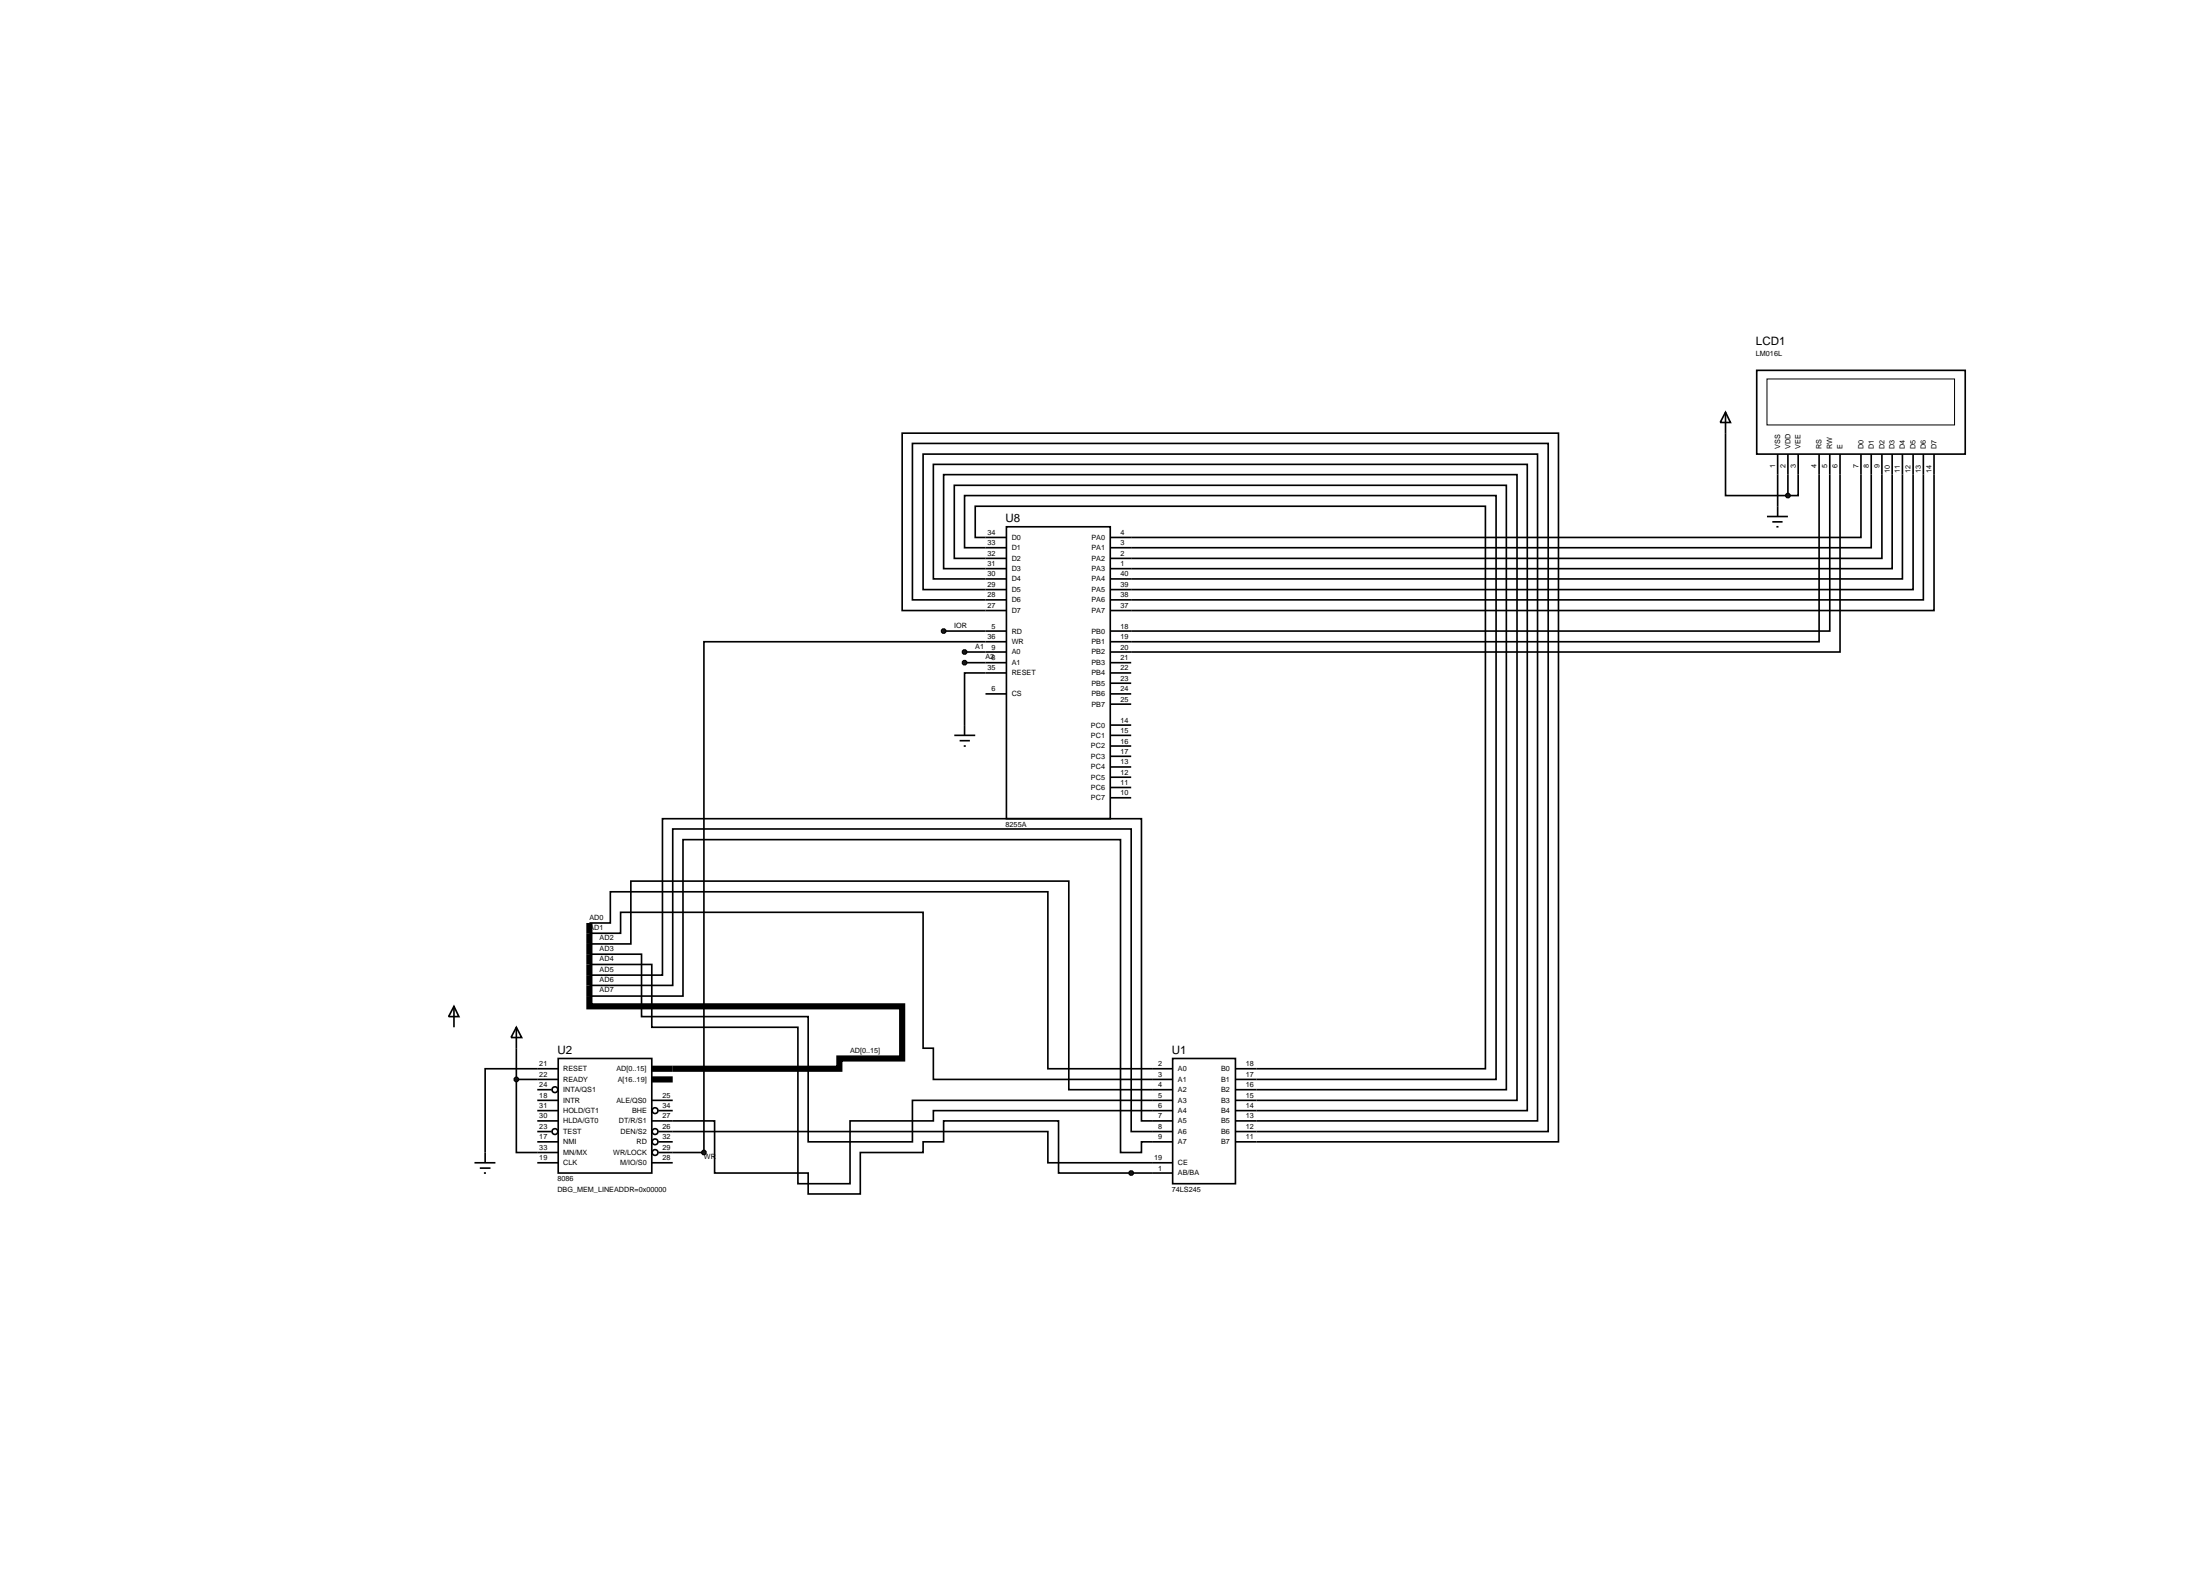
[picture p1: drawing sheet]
<svg xmlns="http://www.w3.org/2000/svg" width="536mm" height="384mm" viewBox="0 0 536 384" stroke-linecap="round" stroke-linejoin="round" font-family="sans-serif">
<path d="M143.6 224.8v20.3h76.2v12.7h-15.3v2.5h-45.7M158.8 262.9h5.1" fill="none" stroke="#000" stroke-width="1.5" stroke-linecap="butt"/>
<g fill="none" stroke="#000" stroke-width=".4">
<path d="M420.4 105.5v15.2h15.2M433.1 115.6v7.7M435.6 115.6v5.1M438.1 115.6v5.1h-2.5M443.2 115.6v40.7h-167.6M445.8 115.6v38.1h-170.2M448.3 115.6v43.2h-172.7M453.4 115.6v15.3h-177.8M455.9 115.6v17.8h-180.3M458.5 115.6v20.4h-182.9M461 115.6v22.9h-185.4M463.5 115.6v25.4h-187.9"/>
<path d="M466.1 115.6v28h-190.5M468.6 115.6v30.5h-193M471.2 115.6v33.1h-195.6M240.1 130.9h-2.5v-7.6h124.3v137h-55.8M240.1 133.4h-5.1v-12.7h129.5v142.2h-58.4M240.1 136h-7.6v-17.8h134.5v147.2h-60.9M240.1 138.5h-10.2v-22.9h139.7v152.4h-63.5M229.9 153.7h10.2M235 158.8h5.1M240.1 141h-12.7v-27.9h144.7v157.4h-66M240.1 143.6h-15.2v-33h149.7v162.4h-68.5M240.1 146.1h-17.8v-38.1h154.9v167.6h-71.1"/>
<path d="M240.1 148.7h-20.3v-43.2h159.9v172.6h-73.6M240.1 156.3h-68.6v124.4h-11.1M235 161.4h5.1M240.1 163.9h-5.1v12.7M143.6 224.8h5.1v-7.6h106.6v43.1h25.4M143.6 227.3h7.6v-5.1h73.7v33.1h2.5v7.6h53.3M143.6 229.9h10.1v-15.3h106.7v50.8h20.3M143.6 232.4h12.7v15.2h40.6v30.5h25.4v-10.1h58.4M143.6 234.9h15.2v15.3h35.6v38.1h12.7v-15.3h20.3v-2.5h53.3M143.6 237.5h17.8v-38.1h116.7v73.6h2.6M125.8 250.2l1.3 2.5h-2.6zM125.8 250.2v12.7"/>
<path d="M136 257.8h22.8v27.9h-22.8zM143.6 240h20.3v-38.1h111.7v73.7h5.1M143.6 242.6h22.8v-38.1h106.6v76.2h5.1v-2.6h2.6M125.8 262.9v17.8h10.2M125.8 262.9h10.2M130.9 268h5.1M130.9 278.1h5.1M130.9 270.5h5.1M130.9 273h5.1M130.9 265.4h3.5M130.9 275.6h3.5M136 260.3h-17.8v20.4"/>
<path d="M158.8 273h15.3v12.7h22.8v5.1h12.7v-10.1h15.3v-2.6h5v-5.1h28v12.7h22.8M158.8 268h5.1M160.4 275.6h94.9v7.6h25.4M160.4 278.1h3.5M160.4 270.5h3.5M130.9 283.2h5.1M158.8 283.2h5.1"/>
<circle cx="135.2" cy="265.4" r=".7"/>
<circle cx="135.2" cy="275.6" r=".7"/>
<circle cx="159.6" cy="278.1" r=".7"/>
<circle cx="159.6" cy="270.5" r=".7"/>
<circle cx="159.6" cy="275.6" r=".7"/>
<circle cx="159.6" cy="280.7" r=".7"/>
</g>
<path d="M125.4 262.6l.4-.2-.5 .5zM125.8 262.4l.3 .1 .2 .4zM126.3 262.9l-.1 .3-.4 .2zM125.3 262.9l.5 .5-.4-.2z" fill="#004000" stroke="#000" stroke-width=".4"/>
<path d="M125.3 262.9l.5-.5 .5 .5-.5 .5z" fill="#004000"/>
<g fill="none" stroke="#000" stroke-width=".4">
<path d="M240.1 130.9h5.1M240.1 133.4h5.1M240.1 136h5.1M240.1 138.5h5.1M245.2 128.3h25.3v71.1h-25.3zM270.5 130.9h5.1M270.5 133.4h5.1M270.5 136h5.1M270.5 138.5h5.1M240.1 141h5.1M240.1 143.6h5.1M240.1 146.1h5.1"/>
<path d="M240.1 148.7h5.1M240.1 153.7h5.1M240.1 156.3h5.1M240.1 158.8h5.1M270.5 141h5.1M270.5 143.6h5.1M270.5 146.1h5.1M270.5 148.7h5.1M270.5 153.7h5.1M270.5 156.3h5.1M270.5 158.8h5.1M240.1 161.4h5.1"/>
<path d="M240.1 163.9h5.1M240.1 169h5.1M270.5 161.4h5.1M270.5 163.9h5.1M270.5 169h5.1M270.5 166.4h5.1M270.5 171.5h5.1M270.5 176.6h5.1M270.5 179.1h5.1M270.5 181.7h5.1M270.5 184.2h5.1M270.5 186.8h5.1"/>
<path d="M270.5 189.3h5.1M270.5 191.8h5.1M270.5 194.3h5.1M110.6 245.1l1.2 2.5h-2.5zM110.6 245.1v5.1M285.7 257.8h15.3v30.5h-15.3zM280.7 260.3h5M280.7 262.9h5M280.7 265.4h5M280.7 268h5M280.7 270.5h5M280.7 273h5"/>
<path d="M280.7 275.6h5M280.7 278.1h5M301 260.3h5.1M301 262.9h5.1M301 265.4h5.1M301 268h5.1M301 270.5h5.1M301 273h5.1M301 275.6h5.1M301 278.1h5.1M115.6 283.2h5.1M116.9 284.5h2.6"/>
<path d="M117.9 285.7h.5M118.2 280.7v2.5M280.7 283.2h5M280.7 285.7h5"/>
</g>
<g fill="#004000" stroke="#000" stroke-width=".4">
<path d="M234.6 161.1l.4-.2-.5 .5zM235 160.9l.4 .2 .1 .3zM235.5 161.4l-.1 .3-.4 .2zM234.5 161.4l.5 .5-.3-.1z"/>
<path d="M234.6 158.5l.4-.2-.5 .5zM235 158.3l.4 .2 .1 .3zM235.5 158.8l-.1 .3-.4 .2zM234.5 158.8l.5 .5-.3-.1z"/>
</g>
<g fill="#004000">
<path d="M234.5 161.4l.5-.5 .5 .5-.5 .5z"/>
<path d="M234.5 158.8l.5-.5 .5 .5-.5 .5z"/>
</g>
<path d="M232.5 179.1h5.1M235 176.6v2.5M233.8 180.4h2.5M234.8 181.7h.5" fill="none" stroke="#000" stroke-width=".4"/>
<g fill="#004000" stroke="#000" stroke-width=".4">
<path d="M171.1 280.4l.4-.2-.5 .5zM171.5 280.2l.3 .1 .2 .4zM172 280.7l-.1 .3-.4 .2zM171 280.7l.5 .5-.3-.1z"/>
<path d="M229.6 153.3l.3-.1-.5 .5zM229.9 153.2l.3 .1 .2 .4zM230.4 153.7l-.1 .3-.4 .2zM229.4 153.7l.5 .5-.4-.2z"/>
<path d="M275.2 285.4l.4-.2-.5 .5zM275.6 285.2l.3 .1 .2 .4zM276.1 285.7l-.1 .3-.4 .2zM275.1 285.7l.5 .5-.4-.2z"/>
</g>
<g fill="#004000">
<path d="M171 280.7l.5-.5 .5 .5-.5 .5z"/>
<path d="M229.4 153.7l.5-.5 .5 .5-.5 .5z"/>
<path d="M275.1 285.7l.5-.5 .5 .5-.5 .5z"/>
</g>
<g fill="none" stroke="#000" stroke-width=".4">
<path d="M428 90.2h50.8v20.4h-50.8zM420.4 100.4l1.2 2.5h-2.5zM420.4 100.4v5.1M433.1 110.6v5M435.6 110.6v5M438.1 110.6v5M443.2 110.6v5M445.8 110.6v5M448.3 110.6v5M453.4 110.6v5M455.9 110.6v5M458.5 110.6v5"/>
<path d="M461 110.6v5M463.5 110.6v5M466.1 110.6v5M468.6 110.6v5M471.2 110.6v5M430.5 125.8h5.1M431.8 127.1h2.5M432.8 128.3h.5M433.1 123.3v2.5"/>
</g>
<path d="M430.5 92.3h45.7v11.2h-45.7z" fill="none" stroke="#000" stroke-width=".24"/>
<path d="M435.3 120.3l.3-.1-.5 .5zM435.6 120.2l.4 .2 .1 .3zM436.1 120.7l-.1 .3-.4 .2zM435.1 120.7l.5 .5-.3-.1z" fill="#004000" stroke="#000" stroke-width=".4"/>
<path d="M435.1 120.7l.5-.5 .5 .5-.5 .5z" fill="#004000"/>
<g font-size="2.8">
<text x="427.8" y="84">LCD1</text>
<text x="245" y="127.2">U8</text>
<text x="135.8" y="256.7">U2</text>
<text x="285.5" y="256.7">U1</text>
</g>
<g font-size="1.8">
<text x="427.8" y="86.8">LM016L</text>
<text x="433.7" y="109.3" transform="rotate(-90 433.7 109.3)">VSS</text>
<text x="436.2" y="109.3" transform="rotate(-90 436.2 109.3)">VDD</text>
<text x="438.7" y="109.3" transform="rotate(-90 438.7 109.3)">VEE</text>
<text x="443.8" y="109.3" transform="rotate(-90 443.8 109.3)">RS</text>
<text x="446.4" y="109.3" transform="rotate(-90 446.4 109.3)">RW</text>
<text x="448.9" y="109.3" transform="rotate(-90 448.9 109.3)">E</text>
<text x="454" y="109.3" transform="rotate(-90 454 109.3)">D0</text>
<text x="456.5" y="109.3" transform="rotate(-90 456.5 109.3)">D1</text>
<text x="459.1" y="109.3" transform="rotate(-90 459.1 109.3)">D2</text>
<text x="461.6" y="109.3" transform="rotate(-90 461.6 109.3)">D3</text>
<text x="464.1" y="109.3" transform="rotate(-90 464.1 109.3)">D4</text>
<text x="466.7" y="109.3" transform="rotate(-90 466.7 109.3)">D5</text>
<text x="469.2" y="109.3" transform="rotate(-90 469.2 109.3)">D6</text>
<text x="471.8" y="109.3" transform="rotate(-90 471.8 109.3)">D7</text>
<text x="432.5" y="114.1" transform="rotate(-90 432.5 114.1)">1</text>
<text x="435" y="114.1" transform="rotate(-90 435 114.1)">2</text>
<text x="437.5" y="114.1" transform="rotate(-90 437.5 114.1)">3</text>
<text x="442.6" y="114.1" transform="rotate(-90 442.6 114.1)">4</text>
<text x="445.2" y="114.1" transform="rotate(-90 445.2 114.1)">5</text>
<text x="447.7" y="114.1" transform="rotate(-90 447.7 114.1)">6</text>
<text x="452.8" y="114.1" transform="rotate(-90 452.8 114.1)">7</text>
<text x="455.3" y="114.1" transform="rotate(-90 455.3 114.1)">8</text>
<text x="457.9" y="114.1" transform="rotate(-90 457.9 114.1)">9</text>
<text x="460.4" y="115.1" transform="rotate(-90 460.4 115.1)">10</text>
<text x="462.9" y="115.1" transform="rotate(-90 462.9 115.1)">11</text>
<text x="465.5" y="115.1" transform="rotate(-90 465.5 115.1)">12</text>
<text x="468" y="115.1" transform="rotate(-90 468 115.1)">13</text>
<text x="470.6" y="115.1" transform="rotate(-90 470.6 115.1)">14</text>
<text x="240.6" y="130.3">34</text>
<text x="246.5" y="131.5">D0</text>
<text x="265.9" y="131.5">PA0</text>
<text x="273" y="130.3">4</text>
<text x="240.6" y="132.8">33</text>
<text x="240.6" y="135.4">32</text>
<text x="240.6" y="137.9">31</text>
<text x="246.5" y="134">D1</text>
<text x="246.5" y="136.6">D2</text>
<text x="265.9" y="134">PA1</text>
<text x="265.9" y="136.6">PA2</text>
<text x="273" y="132.8">3</text>
<text x="273" y="135.4">2</text>
<text x="273" y="137.9">1</text>
<text x="240.6" y="140.4">30</text>
<text x="240.6" y="143">29</text>
<text x="246.5" y="139.1">D3</text>
<text x="246.5" y="141.6">D4</text>
<text x="265.9" y="139.1">PA3</text>
<text x="265.9" y="141.6">PA4</text>
<text x="273" y="140.4">40</text>
<text x="273" y="143">39</text>
<text x="240.6" y="145.5">28</text>
<text x="240.6" y="148.1">27</text>
<text x="246.5" y="144.2">D5</text>
<text x="246.5" y="146.7">D6</text>
<text x="246.5" y="149.3">D7</text>
<text x="265.9" y="144.2">PA5</text>
<text x="265.9" y="146.7">PA6</text>
<text x="265.9" y="149.3">PA7</text>
<text x="273" y="145.5">38</text>
<text x="273" y="148.1">37</text>
<text x="232.5" y="152.9">IOR</text>
<text x="240.6" y="155.7">36</text>
<text x="241.6" y="153.1">5</text>
<text x="246.5" y="154.3">RD</text>
<text x="265.9" y="154.3">PB0</text>
<text x="273" y="153.1">18</text>
<text x="273" y="155.7">19</text>
<text x="237.6" y="158">A1</text>
<text x="240.1" y="160.6">A28</text>
<text x="241.6" y="158.2">9</text>
<text x="246.5" y="156.9">WR</text>
<text x="246.5" y="159.4">A0</text>
<text x="246.5" y="162">A1</text>
<text x="265.9" y="156.9">PB1</text>
<text x="265.9" y="159.4">PB2</text>
<text x="265.9" y="162">PB3</text>
<text x="273" y="158.2">20</text>
<text x="273" y="160.8">21</text>
<text x="240.6" y="163.3">35</text>
<text x="246.5" y="164.5">RESET</text>
<text x="265.9" y="164.5">PB4</text>
<text x="265.9" y="167">PB5</text>
<text x="273" y="163.3">22</text>
<text x="273" y="165.8">23</text>
<text x="241.6" y="168.4">6</text>
<text x="246.5" y="169.6">CS</text>
<text x="265.9" y="169.6">PB6</text>
<text x="265.9" y="172.1">PB7</text>
<text x="273" y="168.4">24</text>
<text x="273" y="170.9">25</text>
<text x="265.8" y="177.2">PC0</text>
<text x="265.8" y="179.7">PC1</text>
<text x="273" y="176">14</text>
<text x="273" y="178.5">15</text>
<text x="265.8" y="182.3">PC2</text>
<text x="265.8" y="184.8">PC3</text>
<text x="273" y="181.1">16</text>
<text x="273" y="183.6">17</text>
<text x="265.8" y="187.4">PC4</text>
<text x="265.8" y="189.9">PC5</text>
<text x="273" y="186.2">13</text>
<text x="273" y="188.7">12</text>
<text x="273" y="191.2">11</text>
<text x="265.8" y="192.4">PC6</text>
<text x="265.8" y="194.9">PC7</text>
<text x="273" y="193.7">10</text>
<text x="245" y="201.4">8255A</text>
<text x="143.6" y="224">AD0</text>
<text x="143.6" y="226.5">AD1</text>
<text x="146.1" y="229">AD2</text>
<text x="146.1" y="231.6">AD3</text>
<text x="146.1" y="234.1">AD4</text>
<text x="146.1" y="236.7">AD5</text>
<text x="146.1" y="239.2">AD6</text>
<text x="146.1" y="241.7">AD7</text>
<text x="207.1" y="256.4">AD[0..15]</text>
<text x="131.4" y="262.3">22</text>
<text x="131.4" y="259.7">21</text>
<text x="137.2" y="263.5">READY</text>
<text x="137.2" y="260.9">RESET</text>
<text x="150.2" y="260.9">AD[0..15]</text>
<text x="150.5" y="263.5">A[16..19]</text>
<text x="282.2" y="259.7">2</text>
<text x="282.2" y="262.3">3</text>
<text x="287" y="260.9">A0</text>
<text x="287" y="263.5">A1</text>
<text x="297.5" y="260.9">B0</text>
<text x="297.5" y="263.5">B1</text>
<text x="303.5" y="259.7">18</text>
<text x="303.5" y="262.3">17</text>
<text x="131.4" y="267.4">18</text>
<text x="131.4" y="269.9">31</text>
<text x="131.4" y="264.8">24</text>
<text x="137.2" y="268.6">INTR</text>
<text x="137.2" y="266">INTA/QS1</text>
<text x="150.2" y="268.6">ALE/QS0</text>
<text x="161.4" y="267.4">25</text>
<text x="161.4" y="269.9">34</text>
<text x="282.2" y="264.8">4</text>
<text x="282.2" y="267.4">5</text>
<text x="282.2" y="269.9">6</text>
<text x="287" y="266">A2</text>
<text x="287" y="268.6">A3</text>
<text x="297.5" y="266">B2</text>
<text x="297.5" y="268.6">B3</text>
<text x="303.5" y="264.8">16</text>
<text x="303.5" y="267.4">15</text>
<text x="303.5" y="269.9">14</text>
<text x="131.4" y="272.4">30</text>
<text x="131.4" y="275">23</text>
<text x="137.2" y="271.1">HOLD/GT1</text>
<text x="137.2" y="273.6">HLDA/GT0</text>
<text x="150.8" y="273.6">DT/R/S1</text>
<text x="154" y="271.1">BHE</text>
<text x="161.4" y="272.4">27</text>
<text x="161.4" y="275">26</text>
<text x="282.2" y="272.4">7</text>
<text x="282.2" y="275">8</text>
<text x="287" y="271.1">A4</text>
<text x="287" y="273.6">A5</text>
<text x="297.5" y="271.1">B4</text>
<text x="297.5" y="273.6">B5</text>
<text x="303.5" y="272.4">13</text>
<text x="303.5" y="275">12</text>
<text x="131.4" y="277.5">17</text>
<text x="131.4" y="280.1">33</text>
<text x="137.2" y="278.7">NMI</text>
<text x="137.2" y="281.3">MN/MX</text>
<text x="137.2" y="276.2">TEST</text>
<text x="149.4" y="281.3">WR/LOCK</text>
<text x="151.2" y="276.2">DEN/S2</text>
<text x="155.1" y="278.7">RD</text>
<text x="161.4" y="277.5">32</text>
<text x="161.4" y="280.1">29</text>
<text x="282.2" y="277.5">9</text>
<text x="287" y="276.2">A6</text>
<text x="287" y="278.7">A7</text>
<text x="297.5" y="276.2">B6</text>
<text x="297.5" y="278.7">B7</text>
<text x="303.5" y="277.5">11</text>
<text x="131.4" y="282.6">19</text>
<text x="135.8" y="287.7">8086</text>
<text x="137.2" y="283.8">CLK</text>
<text x="151.1" y="283.8">M/IO/S0</text>
<text x="161.4" y="282.6">28</text>
<text x="171.5" y="282.4">WR</text>
<text x="281.2" y="282.6">19</text>
<text x="282.2" y="285.1">1</text>
<text x="287" y="283.8">CE</text>
<text x="287" y="286.3">AB/BA</text>
<text x="135.8" y="290.3">DBG_MEM_LINEADDR=0x00000</text>
<text x="285.5" y="290.3">74LS245</text>
</g>
</svg>
